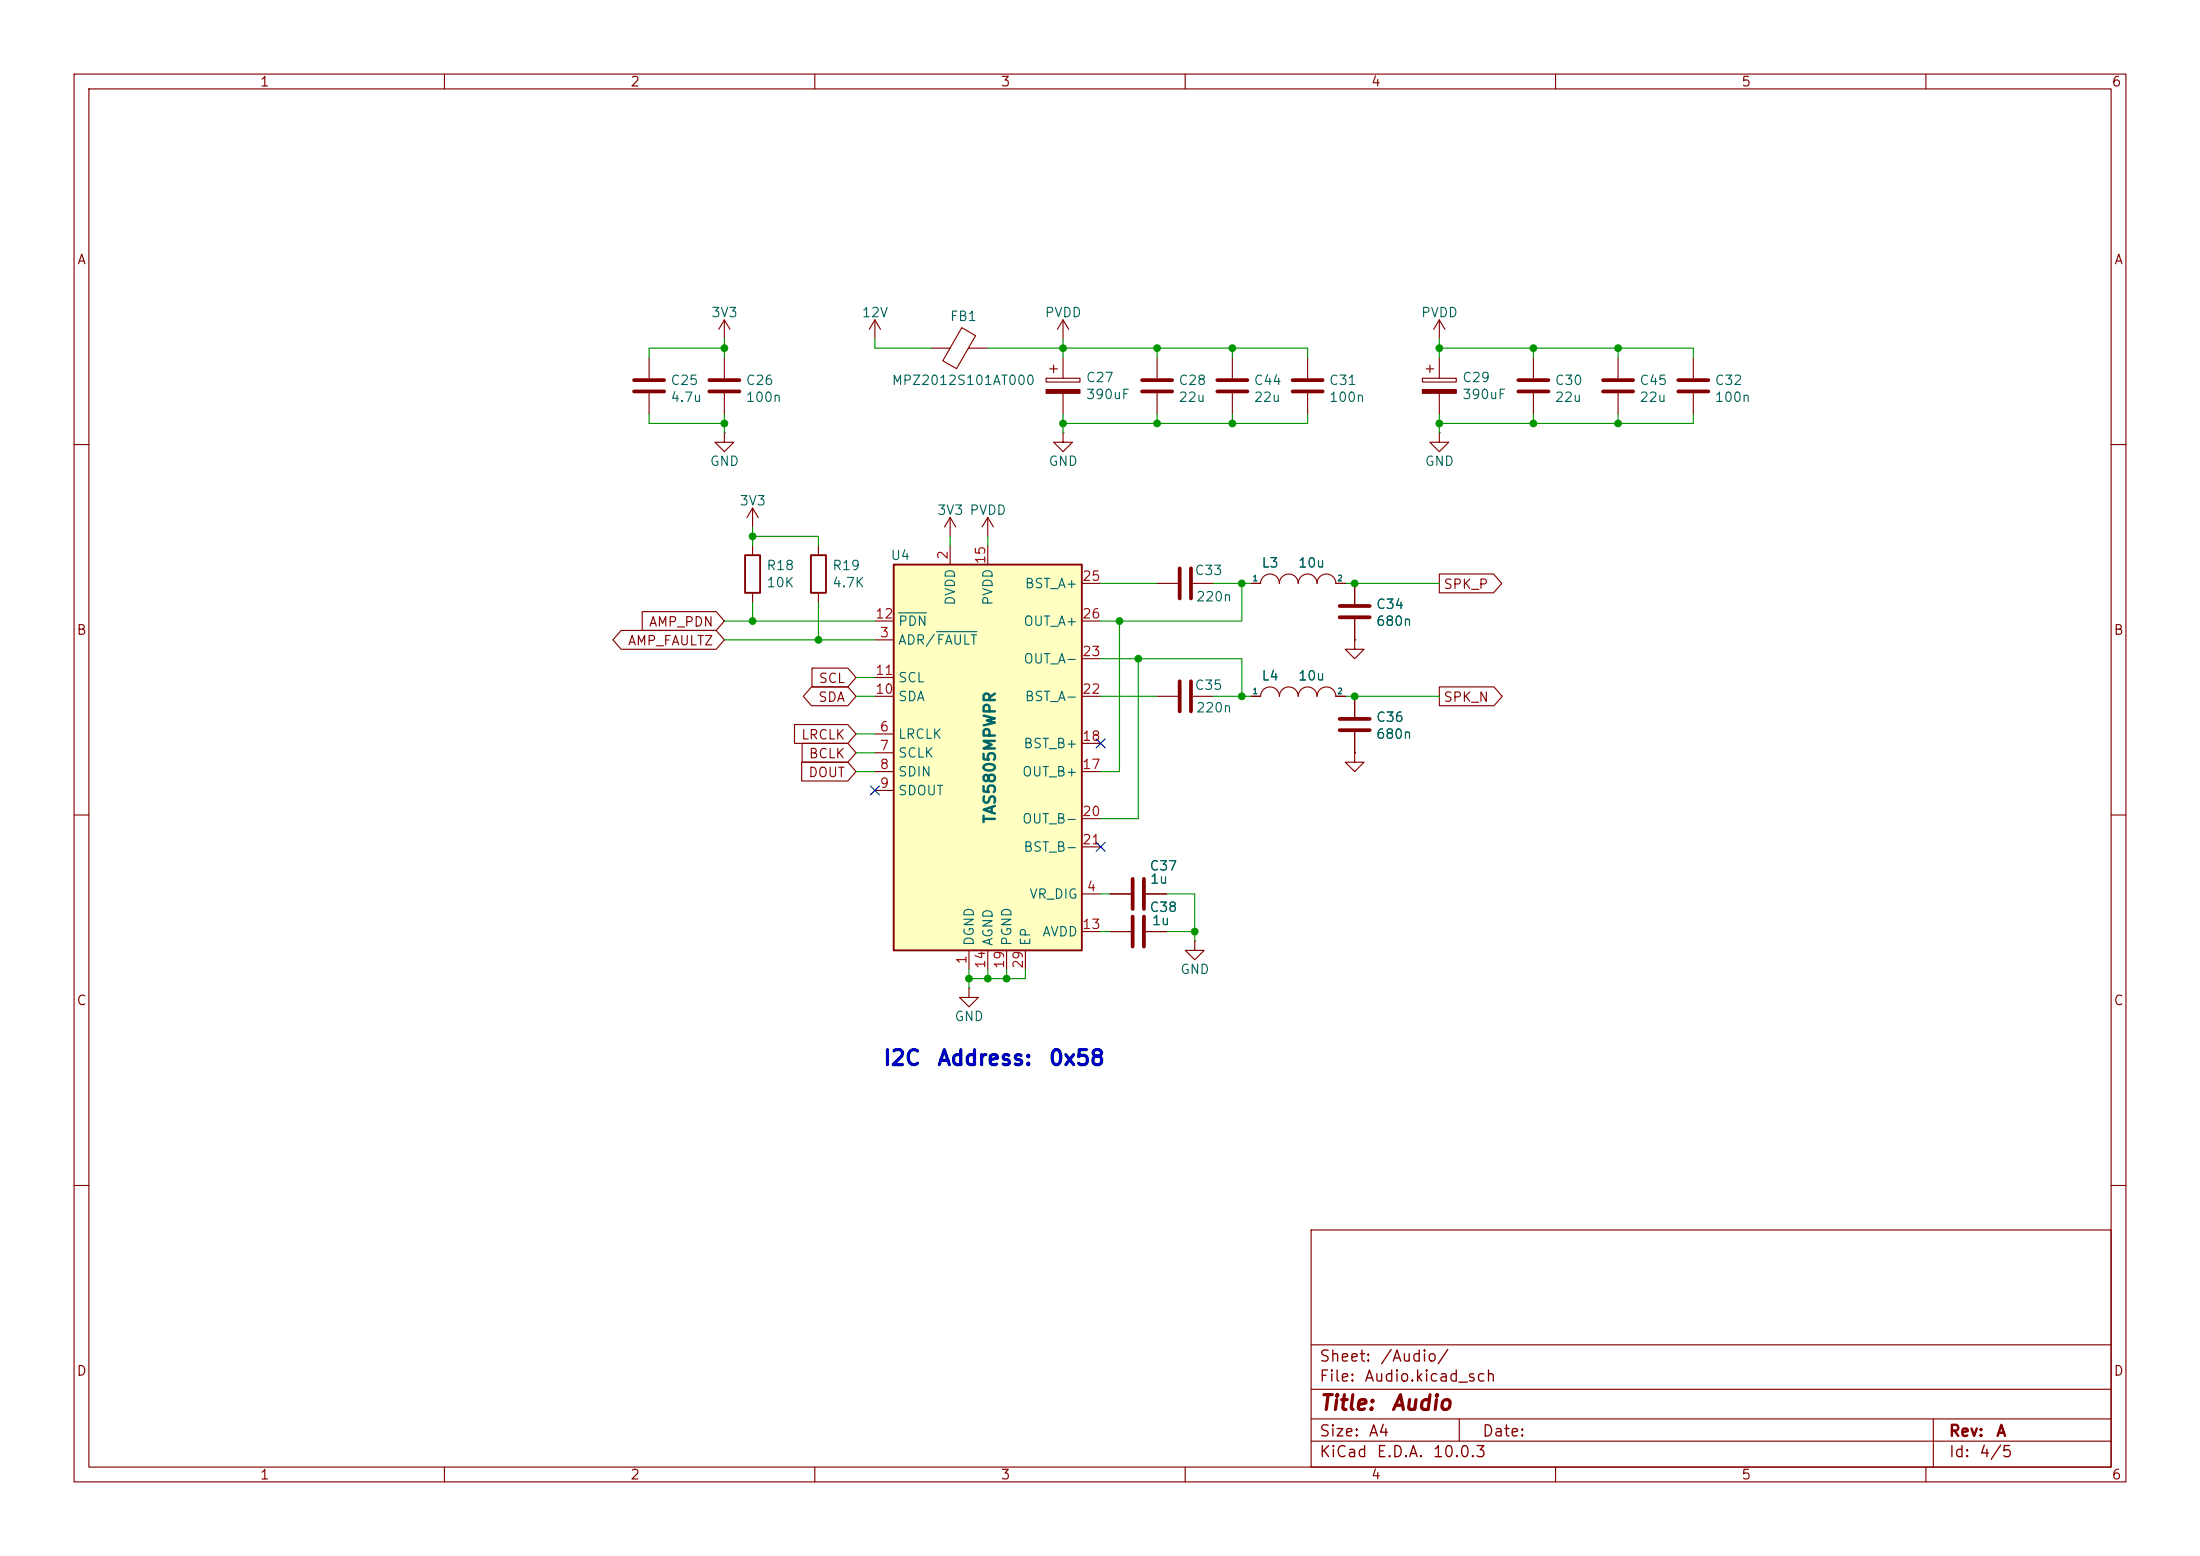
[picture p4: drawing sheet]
<svg xmlns="http://www.w3.org/2000/svg" width="297mm" height="210mm" viewBox="0 0 297 210" stroke-linecap="round" stroke-linejoin="round" font-family="sans-serif">
<g fill="none" stroke="#840000" stroke-width=".15">
<path d="M10 10h277v190h-277zM12 12h273v186h-273zM60 10v2M110 10v2M160 10v2M210 10v2M260 10v2M141.2 51.1h4.6v.5h-4.6zM141.7 49.8h1M142.2 49.3v1M143.5 48.3v2.8M143.5 53.1v2.8"/>
<path d="M192 51.1h4.6v.5h-4.6zM192.5 49.8h1M193 49.3v1M194.3 43.2l-.8 1.3M194.3 43.2l.8 1.3M194.3 43.2v2.5M194.3 48.3v2.8M194.3 53.1v2.8M207 48.3v2.8M207 53.1v2.8M228.6 48.3v2.8M228.6 53.1v2.8"/>
<path d="M10 60h2M156.2 78.7h2.8M161 78.7h2.8M285 60h2M182.9 94v2.8M182.9 98.8v2.8M10 110h2M182.9 101.6v1.3h1.2l-1.2 1.2-1.3-1.2h1.3M182.9 101.6h.1M285 110h2M130.8 133.4v1.2h1.3l-1.3 1.3-1.3-1.3h1.3M130.8 133.4h.1"/>
<path d="M149.9 125.7h2.8M149.9 120.7h2.8M154.7 125.7h2.8M154.7 120.7h2.8M10 160h2M177 166h108v32h-108zM285 160h2M60 198v2M110 198v2M160 198v2M177 194.5h108M177 191.5h108"/>
<path d="M177 187.5h108M177 181.5h108M197 191.5v3M210 198v2M260 198v2M261 191.5v6.5"/>
</g>
<path d="M205 51.3h4M205 52.8h4M226.6 51.3h4M226.6 52.8h4M159.3 76.7v4.1M160.8 76.7v4.1M180.8 98.6h4.1M180.8 97h4.1M152.9 118.6v4.1M154.4 118.6v4.1M152.9 123.7v4.1M154.4 123.7v4.1" fill="none" stroke="#840000" stroke-width=".51"/>
<g fill="#840000" stroke="#840000" stroke-width=".15">
<path d="M141.2 52.6h4.6v.5h-4.6z"/>
<path d="M192 52.6h4.6v.5h-4.6z"/>
</g>
<path d="M120.6 76.2h25.4v52.1h-25.4z" fill="#ffffc2"/>
<path d="M100.6 74.9h2v5.1h-2zM109.5 74.9h2v5.1h-2zM120.6 76.2h25.4v52.1h-25.4z" fill="none" stroke="#840000" stroke-width=".25"/>
<g fill="none" stroke="#840000" stroke-width=".15">
<path d="M87.6 48.3v2.8M87.6 53.1v2.8M97.8 58.4v1.3h1.3l-1.3 1.3-1.3-1.3h1.3M97.8 58.4h.1M97.8 43.2v2.5M97.8 48.3v2.8M97.8 53.1v2.8M97.8 43.2l-.8 1.3M97.8 43.2l.8 1.3M118.1 43.2l-.8 1.3M118.1 43.2l.8 1.3M118.1 43.2v2.5"/>
<path d="M125.7 47h2.6M129.8 44.2l1.9 1.1-2.6 4.5-1.8-1.1zM130.8 47h2.5M143.5 58.4v1.3h1.3l-1.3 1.3-1.3-1.3h1.3M143.5 58.4h.1M143.5 43.2l-.8 1.3M143.5 43.2l.8 1.3M143.5 43.2v2.5M156.2 48.3v2.8M156.2 53.1v2.8M166.4 48.3v2.8M166.4 53.1v2.8"/>
<path d="M176.5 48.3v2.8M176.5 53.1v2.8M194.3 58.4v1.3h1.3l-1.3 1.3-1.3-1.3h1.3M194.3 58.4h.1M218.4 48.3v2.8M218.4 53.1v2.8M101.6 68.6v2.5M101.6 73.7v1.2M101.6 68.6l-.8 1.3M101.6 68.6l.8 1.3M110.5 73.7v1.2M128.3 69.9v2.5"/>
<path d="M128.3 73.7v2.5M128.3 69.9l-.8 1.2M128.3 69.9l.7 1.2M133.3 69.9v2.5M133.3 73.7v2.5M133.3 69.9l-.7 1.2M133.3 69.9l.8 1.2M146 78.7h2.6M168.9 78.7h1.3a1.27 1.27 0 0 1 1.2-1.2 1.27 1.27 0 0 1 1.3 1.2 1.27 1.27 0 0 1 1.3-1.2 1.27 1.27 0 0 1 1.3 1.2 1.27 1.27 0 0 1 1.2-1.2 1.27 1.27 0 0 1 1.3 1.2 1.27 1.27 0 0 1 1.3-1.2 1.27 1.27 0 0 1 1.2 1.2h1.3M182.9 78.7v2.8M194.3 77.5h7.3l1.1 1.2-1.1 1.3h-7.3zM83.9 85.1h12.8l1.1 1.3-1.1 1.2h-12.8l-1.2-1.2z"/>
<path d="M86.7 82.5h10l1.1 1.3-1.1 1.3h-10zM101.6 80v1.3M107.3 97.8h7.2l1.1 1.3-1.1 1.2h-7.2zM109.6 92.7h4.9l1.1 1.3-1.1 1.3h-4.9l-1.2-1.3zM109.6 90.2h4.9l1.1 1.2-1.1 1.3h-4.9zM110.5 80v1.3M118.1 94h2.5M118.1 86.4h2.5M118.1 99.1h2.5M118.1 91.4h2.5M118.1 83.8h2.5M146 94h2.6"/>
<path d="M146 88.9h2.6M146 83.8h2.6M156.2 94h2.8M161 94h2.8M168.9 94h1.3a1.27 1.27 0 0 1 1.2-1.3 1.27 1.27 0 0 1 1.3 1.3 1.27 1.27 0 0 1 1.3-1.3 1.27 1.27 0 0 1 1.3 1.3 1.27 1.27 0 0 1 1.2-1.3 1.27 1.27 0 0 1 1.3 1.3 1.27 1.27 0 0 1 1.3-1.3 1.27 1.27 0 0 1 1.2 1.3h1.3M182.9 86.4v1.2h1.2l-1.2 1.3-1.3-1.3h1.3M182.9 86.4h.1M182.9 83.6v2.8M182.9 94v2.8M182.9 98.8v2.8M194.3 92.7h7.4l1.1 1.3-1.1 1.3h-7.4zM108.2 102.9h6.3l1.1 1.2-1.1 1.3h-6.3z"/>
<path d="M108.3 100.3h6.2l1.1 1.3-1.1 1.3h-6.2zM118.1 106.7h2.5M118.1 101.6h2.5M118.1 104.1h2.5M146 104.1h2.6M146 100.3h2.6M146 110.5h2.6M146 114.3h2.6M182.9 101.6h.1M130.8 128.3v2.5M133.3 128.3v2.5M135.9 128.3v2.5"/>
<path d="M138.4 128.3v2.5M146 120.7h2.6M146 125.7h2.6M149.9 120.7h2.8M149.9 125.7h2.8M154.7 120.7h2.8M154.7 125.7h2.8M161.3 127v1.3h1.3l-1.3 1.2-1.3-1.2h1.3M161.3 127h.1"/>
</g>
<path d="M121.3 82.7h3.8M126.4 85.3h5.5" fill="none" stroke="#006464" stroke-width=".15"/>
<g fill="none" stroke="#840000" stroke-width=".51">
<path d="M85.6 51.3h4.1M85.6 52.8h4.1M95.8 51.3h4M95.8 52.8h4M154.2 51.3h4M154.2 52.8h4M164.3 51.3h4.1M164.3 52.8h4.1M174.5 51.3h4.1M174.5 52.8h4.1M216.4 51.3h4.1M216.4 52.8h4.1"/>
<path d="M159.3 91.9v4.1M160.8 91.9v4.1M180.8 83.3h4.1M180.8 81.8h4.1"/>
</g>
<g fill="none" stroke="#009600" stroke-width=".15">
<path d="M87.6 55.9v1.3h10.2M97.8 47h-10.2v1.3M97.8 45.7v2.6M97.8 55.9v2.5M118.1 45.7v1.3h7.6M133.3 47h43.2v1.3M143.5 45.7v2.6M143.5 55.9v2.5M156.2 47v1.3M156.2 55.9v1.3M166.4 47v1.3M166.4 55.9v1.3"/>
<path d="M176.5 55.9v1.3h-33M194.3 47h34.3v1.3M194.3 45.7v2.6M194.3 55.9v2.5M207 47v1.3M207 55.9v1.3M218.4 47v1.3M218.4 55.9v1.3M228.6 55.9v1.3h-34.3M101.6 72.4h8.9v1.3M101.6 71.1v2.6M128.3 72.4v1.3"/>
<path d="M133.3 72.4v1.3M148.6 78.7h7.6M163.8 78.7h5.1M167.6 78.7v5.1h-19M181.6 78.7h12.7M97.8 83.8h20.3M97.8 86.4h20.3M101.6 81.3v2.5M110.5 81.3v5.1M115.6 94h2.5M115.6 91.4h2.5M115.6 99.1h2.5"/>
<path d="M148.6 94h7.6M148.6 88.9h19v5.1M151.1 83.8v20.3h-2.5M153.7 88.9v21.6h-5.1M163.8 94h5.1M181.6 94h12.7M115.6 101.6h2.5M115.6 104.1h2.5M130.8 130.8v2.6M133.3 130.8v1.3M135.9 130.8v1.3M138.4 130.8v1.3h-7.6"/>
<path d="M148.6 120.7h1.3M148.6 125.7h1.3M157.5 120.7h3.8v6.3M157.5 125.7h3.8"/>
</g>
<path d="M148 99.7l1.2 1.2M149.2 99.7l-1.2 1.2M117.5 106.1l1.2 1.2M118.7 106.1l-1.2 1.2M148 113.7l1.2 1.2M149.2 113.7l-1.2 1.2" fill="none" stroke="#000084" stroke-width=".15"/>
<g fill="#009600" stroke="#009600" stroke-width=".14">
<circle cx="135.9" cy="132.1" r=".46"/>
<circle cx="130.8" cy="132.1" r=".46"/>
<circle cx="133.3" cy="132.1" r=".46"/>
<circle cx="161.3" cy="125.7" r=".46"/>
<circle cx="207" cy="47" r=".46"/>
<circle cx="207" cy="57.2" r=".46"/>
<circle cx="194.3" cy="57.2" r=".46"/>
<circle cx="218.4" cy="47" r=".46"/>
<circle cx="218.4" cy="57.2" r=".46"/>
<circle cx="194.3" cy="47" r=".46"/>
<circle cx="151.1" cy="83.8" r=".46"/>
<circle cx="110.5" cy="86.4" r=".46"/>
<circle cx="101.6" cy="83.8" r=".46"/>
<circle cx="143.5" cy="47" r=".46"/>
<circle cx="143.5" cy="57.2" r=".46"/>
<circle cx="167.6" cy="78.7" r=".46"/>
<circle cx="156.2" cy="57.2" r=".46"/>
<circle cx="166.4" cy="57.2" r=".46"/>
<circle cx="166.4" cy="47" r=".46"/>
<circle cx="156.2" cy="47" r=".46"/>
<circle cx="97.8" cy="57.2" r=".46"/>
<circle cx="97.8" cy="47" r=".46"/>
<circle cx="101.6" cy="72.4" r=".46"/>
<circle cx="182.9" cy="94" r=".46"/>
<circle cx="182.9" cy="78.7" r=".46"/>
<circle cx="167.6" cy="94" r=".46"/>
<circle cx="153.7" cy="88.9" r=".46"/>
</g>
<g font-size="2" fill="#0000c2">
<text x="119.1" y="144.3">I2C</text>
<text x="126.4" y="144.3">Address:</text>
<text x="141.5" y="144.3">0x58</text>
</g>
<g font-size="2" fill="#840000">
<text x="178" y="190.8">Title:</text>
<text x="187.7" y="190.8">Audio</text>
</g>
<text font-size="1.5" fill="#006464" x="134.8" y="111.3" transform="rotate(-90 134.8 111.3)">TAS5805MPWPR</text>
<g font-size="1.5" fill="#840000">
<text x="178" y="184.2">Sheet:</text>
<text x="186.2" y="184.2">/Audio/</text>
<text x="178" y="186.9">File:</text>
<text x="184.1" y="186.9">Audio.kicad_sch</text>
<text x="178" y="197.1">KiCad</text>
<text x="178" y="194.3">Size:</text>
<text x="184.7" y="194.3">A4</text>
<text x="185.7" y="197.1">E.D.A.</text>
<text x="193.3" y="197.1">10.0.3</text>
<text x="200" y="194.3">Date:</text>
<text x="263" y="194.3">Rev:</text>
<text x="263" y="197.1">Id:</text>
<text x="267.1" y="197.1">4/5</text>
<text x="269.4" y="194.3">A</text>
</g>
<g font-size="1.3" fill="#840000">
<text x="35" y="12">1</text>
<text x="85" y="12">2</text>
<text x="135" y="12">3</text>
<text x="185" y="12">4</text>
<text x="235" y="12">5</text>
<text x="285" y="12">6</text>
<text x="10.3" y="36">A</text>
<text x="285.3" y="36">A</text>
<text x="194.8" y="79.8">SPK_P</text>
<text x="10.3" y="86">B</text>
<text x="84.7" y="87.4">AMP_FAULTZ</text>
<text x="87.5" y="84.9">AMP_PDN</text>
<text x="285.3" y="86">B</text>
<text x="110.4" y="95">SDA</text>
<text x="110.4" y="92.5">SCL</text>
<text x="194.8" y="95">SPK_N</text>
<text x="108.1" y="100.1">LRCLK</text>
<text x="109" y="105.2">DOUT</text>
<text x="109.1" y="102.7">BCLK</text>
<text x="10.3" y="136">C</text>
<text x="285.3" y="136">C</text>
<text x="10.3" y="186">D</text>
<text x="285.3" y="186">D</text>
<text x="35" y="200">1</text>
<text x="85" y="200">2</text>
<text x="135" y="200">3</text>
<text x="185" y="200">4</text>
<text x="235" y="200">5</text>
<text x="285" y="200">6</text>
</g>
<g font-size="1.3" fill="#006464">
<text x="95.9" y="43.1">3V3</text>
<text x="116.3" y="43.1">12V</text>
<text x="128.2" y="43.6">FB1</text>
<text x="141" y="43.1">PVDD</text>
<text x="191.8" y="43.1">PVDD</text>
<text x="90.4" y="52.3">C25</text>
<text x="100.6" y="52.3">C26</text>
<text x="120.3" y="52.3">MPZ2012S101AT000</text>
<text x="146.5" y="51.9">C27</text>
<text x="159" y="52.3">C28</text>
<text x="169.2" y="52.3">C44</text>
<text x="179.3" y="52.3">C31</text>
<text x="197.3" y="51.9">C29</text>
<text x="209.8" y="52.3">C30</text>
<text x="221.2" y="52.3">C45</text>
<text x="231.4" y="52.3">C32</text>
<text x="90.4" y="54.6">4.7u</text>
<text x="100.6" y="54.6">100n</text>
<text x="146.5" y="54.2">390uF</text>
<text x="159" y="54.6">22u</text>
<text x="169.2" y="54.6">22u</text>
<text x="179.3" y="54.6">100n</text>
<text x="197.3" y="54.2">390uF</text>
<text x="209.8" y="54.6">22u</text>
<text x="221.2" y="54.6">22u</text>
<text x="231.4" y="54.6">100n</text>
<text x="95.8" y="63.2">GND</text>
<text x="141.5" y="63.2">GND</text>
<text x="192.3" y="63.2">GND</text>
<text x="99.7" y="68.5">3V3</text>
<text x="126.4" y="69.8">3V3 PVDD</text>
<text x="103.4" y="77.3">R18</text>
<text x="112.3" y="77.3">R19</text>
<text x="120.2" y="75.9">U4</text>
<text x="161.2" y="77.9">C33</text>
<text x="170.2" y="76.9">L3</text>
<text x="175.2" y="76.9">10u</text>
<text x="103.4" y="79.6">10K</text>
<text x="112.3" y="79.6">4.7K</text>
<text x="129.2" y="81.8" transform="rotate(-90 129.2 81.8)">DVDD</text>
<text x="134.3" y="81.8" transform="rotate(-90 134.3 81.8)">PVDD</text>
<text x="138.3" y="79.7">BST_A+</text>
<text x="161.4" y="81.5">220n</text>
<text x="185.7" y="82.5">C34</text>
<text x="121.2" y="87.3">ADR/FAULT</text>
<text x="121.2" y="84.8">PDN</text>
<text x="138.1" y="89.9">OUT_A-</text>
<text x="138.1" y="84.8">OUT_A+</text>
<text x="185.7" y="84.8">680n</text>
<text x="121.2" y="95">SDA</text>
<text x="121.2" y="92.4">SCL</text>
<text x="138.3" y="95">BST_A-</text>
<text x="161.2" y="93.4">C35</text>
<text x="170.2" y="92.2">L4</text>
<text x="175.2" y="92.2">10u</text>
<text x="121.2" y="100">LRCLK</text>
<text x="138.1" y="101.3">BST_B+</text>
<text x="161.4" y="96.5">220n</text>
<text x="185.7" y="100">680n</text>
<text x="185.7" y="97.7">C36</text>
<text x="121.2" y="107.7">SDOUT</text>
<text x="121.2" y="102.6">SCLK</text>
<text x="121.2" y="105.1">SDIN</text>
<text x="137.9" y="105.1">OUT_B+</text>
<text x="137.9" y="111.5">OUT_B-</text>
<text x="138.1" y="115.3">BST_B-</text>
<text x="155.1" y="117.8">C37</text>
<text x="155.2" y="119.6">1u</text>
<text x="138.9" y="121.6">VR_DIG</text>
<text x="155.1" y="123.4">C38</text>
<text x="155.4" y="125.2">1u</text>
<text x="131.8" y="127.8" transform="rotate(-90 131.8 127.8)">DGND</text>
<text x="134.3" y="127.8" transform="rotate(-90 134.3 127.8)">AGND</text>
<text x="136.9" y="127.8" transform="rotate(-90 136.9 127.8)">PGND</text>
<text x="139.4" y="127.8" transform="rotate(-90 139.4 127.8)">EP</text>
<text x="140.6" y="126.7">AVDD</text>
<text x="159.3" y="131.8">GND</text>
<text x="128.8" y="138.1">GND</text>
</g>
<g font-size="1.3" fill="#a90000">
<text x="128.2" y="75.6" transform="rotate(-90 128.2 75.6)">2</text>
<text x="133.3" y="76.2" transform="rotate(-90 133.3 76.2)">15</text>
<text x="118.1" y="83.8">12</text>
<text x="146" y="78.7">25</text>
<text x="146" y="83.8">26</text>
<text x="118.7" y="86.3">3</text>
<text x="146" y="88.9">23</text>
<text x="118.1" y="94">10</text>
<text x="118.1" y="91.4">11</text>
<text x="146" y="94">22</text>
<text x="118.7" y="99">6</text>
<text x="118.7" y="101.6">7</text>
<text x="146" y="100.3">18</text>
<text x="118.7" y="106.7">9</text>
<text x="118.7" y="104.1">8</text>
<text x="146" y="104.1">17</text>
<text x="146" y="110.5">20</text>
<text x="146" y="114.3">21</text>
<text x="146" y="125.7">13</text>
<text x="146.6" y="120.6">4</text>
<text x="130.8" y="130.2" transform="rotate(-90 130.8 130.2)">1</text>
<text x="133.3" y="130.9" transform="rotate(-90 133.3 130.9)">14</text>
<text x="135.9" y="130.9" transform="rotate(-90 135.9 130.9)">19</text>
<text x="138.4" y="130.9" transform="rotate(-90 138.4 130.9)">29</text>
</g>
<g font-size=".8" fill="#006464">
<text x="169" y="78.6">1</text>
<text x="180.5" y="78.6">2</text>
<text x="169" y="93.9">1</text>
<text x="180.5" y="93.9">2</text>
</g>
</svg>
